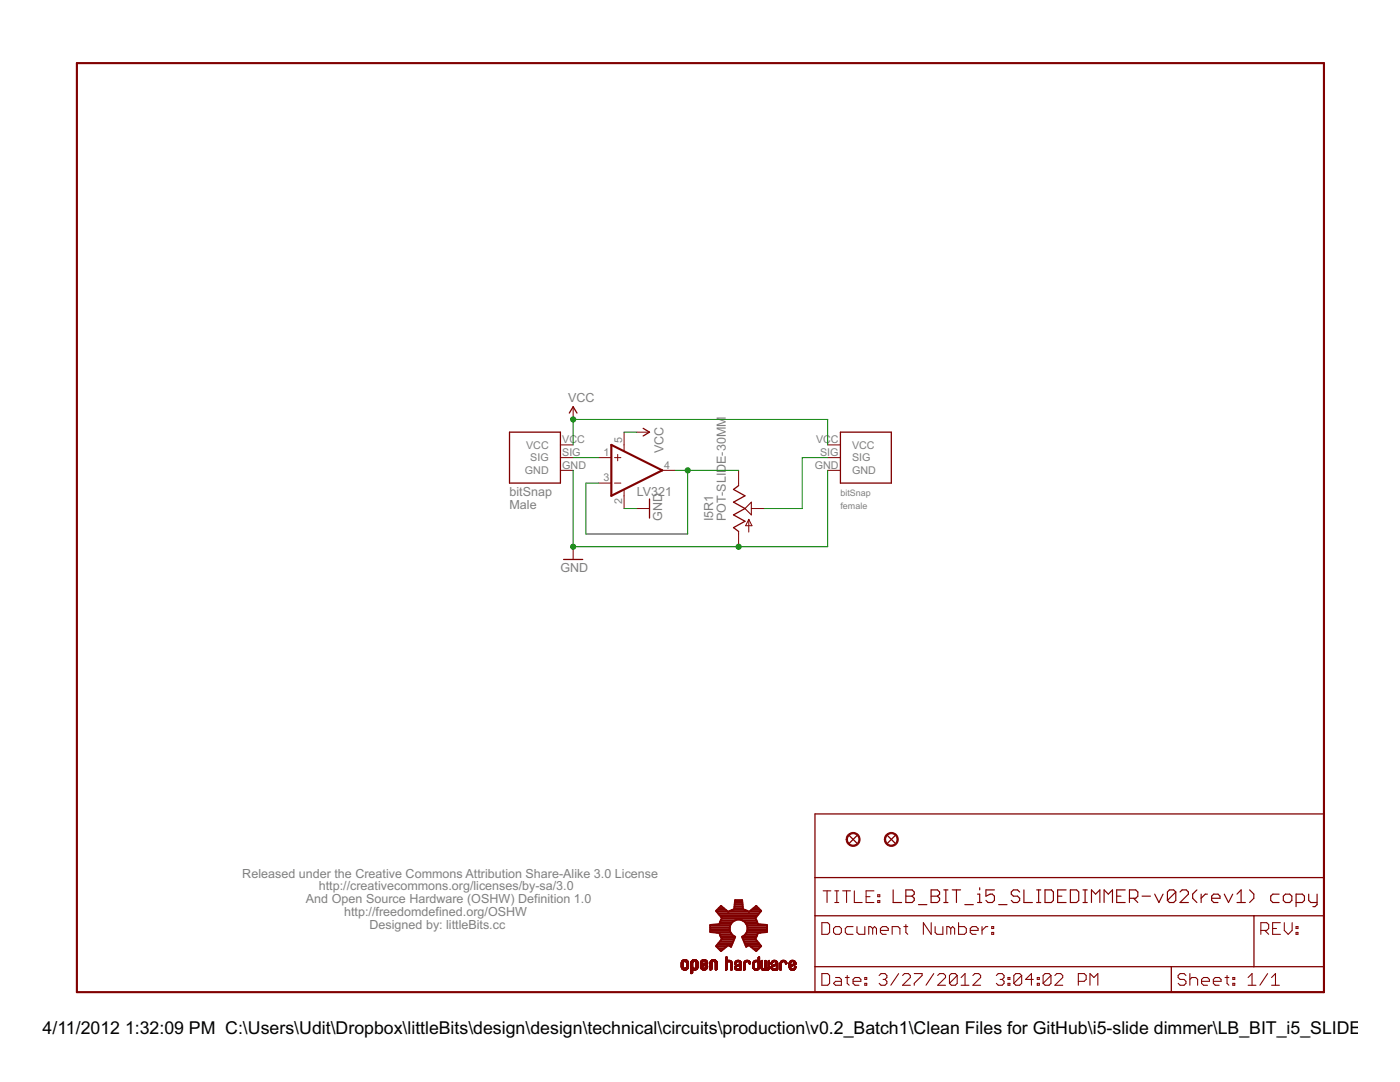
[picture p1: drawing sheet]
<svg xmlns="http://www.w3.org/2000/svg" width="279mm" height="216mm" viewBox="0 0 279 216" stroke-linecap="round" stroke-linejoin="round" font-family="sans-serif">
<g fill="none" stroke="#800000" stroke-width=".2">
<path d="M111.8 91.3h2.6M111.8 93.9h2.6M111.8 88.8h2.6M114.4 81.2v2.5M119.5 91.3h2.5M119.5 96.4h2.5M122.6 91.3h1.3M122.6 96.4h1.3M123.3 90.7v1.2M124.5 86.2v3.8M124.5 97.8v3.7M127.1 86.2h2.5"/>
<path d="M132.2 93.9h2.5M147.4 93.9v3M165.2 91.3h2.5M165.2 93.9h2.5M165.2 88.8h2.5M114.4 109.1v2.5M127.1 101.5h2.5M147.4 106v3.1M149.4 103.6v2.6M149.4 103.6l.7 1.3h-1.3zM149.9 101.5h2.6M136 193h.4"/>
<path d="M136 192.9l.4 .1M136 192.9h.3M136 192.8h.3M136 192.7h.3M136 192.6h.3M136 192.5h.3M136 192.4h.3M136 192.3h.3M136 192.2h.3M136 192.1h.3M136 192.1h.4M136 193.1h.5"/>
<path d="M136 192h.4M136 193.2h1.4M136 191.9h1.3M136 193.2h1.3M136 191.8h1.3M136.1 193.3h1.2M136.1 191.7h1.2M136.1 193.4h1.1M136.1 191.7h1.1M136.2 193.4h1M136.2 191.6h1M136.2 193.5h.9"/>
<path d="M136.2 191.6h.9M136.3 191.6h.8M136.3 193.5h.7M136.5 193.6h.4M136.5 191.5h.4M136.5 191.9l-.5 .1M136.5 191.9h-.5M136.8 191.9h.6M136.8 193.1h.6M136.9 192h.5M137 193h.4M137 192h.4"/>
<path d="M137 192.1h.4M137 192.9h.4M137 192.8h.4M137 192.7h.4M137 192.6h.4M137 192.5h.4M137 192.4h.4M137 192.3h.4M137 192.2h.4M137.4 193.1h-.5M137.4 193h-.4M137.9 194.2h.2"/>
<path d="M137.9 194.1h.3M137.9 194h.3M137.9 193.9h.3M137.9 193.8h.3M137.9 193.7h.3M137.9 193.6h.3M137.9 193.3h1.3M137.9 193.2h1.4M137.9 193.1h.5M137.9 193.1h.4M137.9 193h.4M137.9 192.9h.4"/>
<path d="M137.9 192.9h.3M137.9 192.8h.3M137.9 192.7h.3M137.9 192.6h.3M137.9 192.5h.3M137.9 192.4h.3M137.9 192.3h.3M137.9 192.2h.3M137.9 192.1h.4M137.9 194.3h.1M137.9 192h.4M137.9 191.9h1.4"/>
<path d="M137.9 191.8h1.3M138 191.7h1.2M138 191.7h1.1M138.1 191.6h1M138.2 191.6h.8M138.2 194.2h-.3M138.3 193.6h-.4M138.3 192h-.4M138.4 193.6h.4M138.4 191.5h.4M138.4 191.9l-.5 .1M138.5 191.9h-.6"/>
<path d="M138.7 191.9h.6M138.8 193.1h.5M138.8 191.9h.5M138.9 192h.4M138.9 193h.4M138.9 192.1h.4M138.9 193.5h-1M138.9 192.9h.4M138.9 192.8h.4M138.9 192.7h.4M138.9 192.6h.4M138.9 192.5h.4"/>
<path d="M138.9 192.4h.4M138.9 192.3h.4M138.9 192.2h.4M139 193.5h-1.1M139.1 193.4h-1.2M139.2 193.3h-1.3M139.2 193.2l-1.3 .1M139.3 193.1h-.5M139.3 193h-.4M139.8 193.1h.5M139.8 193h.4M139.8 192.9l.4 .1"/>
<path d="M139.8 192.4h.4M139.8 192.3h.3M139.8 192.2h.3M139.8 192.1h.4M139.8 192h.4M139.8 193.2h1.4M139.8 191.9h1.4M139.9 193.2h1.2M139.9 191.8h1.2M139.9 193.3h1.2M139.9 191.7h1.2M140 191.7h1.1"/>
<path d="M140 193.4h1M140 191.6h1M140.1 193.5h.8M140.1 191.6h.8M140.2 193.5h.6M140.2 192.2h-.4M140.2 192.9h-.4M140.3 192h-.5M140.3 193.6h.4M140.3 192.8h-.5M140.3 191.5h.4M140.3 191.9h-.5"/>
<path d="M140.4 191.9h-.6M140.4 192.3h.8M140.5 192.8h-.7M140.5 192.3h.7M140.5 192.7h-.7M140.6 192.3h.6M140.6 191.9h.6M140.7 192.7h-.9M140.7 193.1h.5M140.7 191.9h.5M140.7 192.2h.5M140.7 192h.5"/>
<path d="M140.8 192.6h-1M140.8 192h.4M140.8 193h.4M140.8 192.1h.4M140.9 192.9h.3M140.9 192.8h.3M140.9 192.6h-1.1M140.9 192.5l-1.1 .1M141 192.7h.2M141.1 192.7h.1M141.1 192.5h-1.3M141.2 192.4h-1.4"/>
<path d="M141.2 193.1h-.5M141.2 192.4h-.9M141.7 193.4h.4M141.7 193.3h.4M141.7 193.2h.4M141.7 193.1h.4M141.7 193h.4M141.7 192.9h.4M141.7 192.8h.4M141.7 192.7h.4M141.7 192.6h.4M141.7 192.5h.4"/>
<path d="M141.7 192.4h.4M141.7 192.3h.4M141.7 192.2h.4M141.7 192.1h.4M141.7 193.5h.2M141.7 193.6h.1M141.8 191.9h1.3M141.8 191.8h1.3M141.8 191.7h1.2M141.9 191.7h1.1M141.9 191.6h1M142 191.6h.8"/>
<path d="M142 193.5h-.3M142.1 193.4h-.4M142.1 192.1h-.4M142.1 192h-.4M142.2 192h-.5M142.2 191.5h.4M142.2 191.9l-.5 .1M142.3 191.9h-.6M142.5 191.9h.6M142.6 191.9l.5 .1M142.7 192h.4M142.7 192h.5"/>
<path d="M142.7 193.4h.5M142.7 193.3h.5M142.7 193.2h.5M142.7 193.1h.5M142.7 193h.5M142.7 192.9h.5M142.7 192.8h.5M142.7 192.7h.5M142.7 192.6h.5M142.7 192.5h.5M142.7 192.4h.5M142.7 192.3h.5"/>
<path d="M142.7 192.2h.5M142.7 192.1h.5M142.8 193.6h.1M143 193.5h-.2M143.1 193.5h-.4M144.8 193.4h.3M144.8 193.3h.3M144.8 193.2h.3M144.8 193.1h.3M144.8 193h.3M144.8 192.9h.3M144.8 192.8h.3"/>
<path d="M144.8 192.7h.3M144.8 192.6h.3M144.8 192.5h.3M144.8 192.4h.3M144.8 192.3h.3M144.8 192.2h.3M144.8 192.1h.3M144.8 192h.4M144.8 191.8h1.2M144.8 191.7h1.1M144.8 191.6h.3M144.8 191.5h.3"/>
<path d="M144.8 191.4h.3M144.8 191.3h.3M144.8 191.2h.3M144.8 191.1h.3M144.8 191h.3M144.9 190.9h.2M144.9 193.6h-.1M145.1 193.5h-.3M145.1 193.4h-.3M145.2 192.1h-.4M145.2 192h-.4M145.2 191.6h.5"/>
<path d="M145.4 191.9l-.6 .1M145.4 191.6h.1M145.6 191.9l.5 .1M145.7 192h.4M145.8 192h.3M145.8 192.1h.3M145.9 192.2h.3M145.9 193.5h.2M145.9 193.4h.3M145.9 193.3h.3M145.9 193.2h.3M145.9 193.1h.3"/>
<path d="M145.9 193h.3M145.9 192.9h.3M145.9 192.8h.3M145.9 192.7h.3M145.9 192.6h.3M145.9 192.5h.3M145.9 192.4h.3M145.9 192.3h.3M145.9 193.6h.1M146 193.6h-.1M146 191.9h-1.2M146.1 193.5h-.2"/>
<path d="M146.2 193.4h-.3M146.6 193.2l.4 .1M146.6 193.2h.4M146.6 193.1h.3M146.6 193h.3M146.6 192.2h.3M146.6 193.3h.9M146.6 193.3h.4M146.6 192h.4M146.7 193.4h.8M146.7 191.9h1.2M146.8 193.5h.7"/>
<path d="M146.8 191.9h1M146.8 192.4h-.2M146.8 191.8h1M146.9 192.3h-.3M146.9 191.7h.8M146.9 193h-.3M146.9 193.6h.6M146.9 192.1l-.3 .1M147 192.1h-.4M147 192.9l-.4 .1M147 192.6h1M147 193.6h.4"/>
<path d="M147 191.6h.6M147.1 192.6h.9M147.1 192h-.4M147.1 192.9h-.5M147.2 192.8h-.6M147.2 192.5h.8M147.2 193.6h.1M147.2 191.9l-.5 .1M147.3 191.6h.1M147.3 192.4h.7M147.3 192.8h-.6M147.4 191.9h.5"/>
<path d="M147.4 192.7h-.7M147.4 192.4h.6M147.5 192h.4M147.6 192.7h-.8M147.6 192h.3M147.6 192.3h.4M147.6 192.1h.4M147.7 192.7h.3M147.7 192.2h.3M147.7 192.1h.3M147.7 193.6h.1M147.7 193.5h.3"/>
<path d="M147.7 193.4h.3M147.7 193.3h.3M147.7 193.2h.3M147.7 193.1h.3M147.7 193h.3M147.7 192.9h.3M147.7 192.8h.3M148 193.5h-.3M148 192.6l-1.2 .1M148.4 193.4h.3M148.4 193.3h.3M148.4 193.2h.3"/>
<path d="M148.4 193.1h.3M148.4 193h.3M148.4 192.9h.3M148.4 192.8h.3M148.4 192.7h.3M148.4 192.6h.3M148.4 192.5h.3M148.4 192.4h.3M148.4 192.3h.3M148.4 192.2h.3M148.4 192.1h.3M148.5 193.6h.1"/>
<path d="M148.6 191.9h1M148.6 193.6h-.2M148.6 191.8h1M148.7 193.5h-.3M148.7 191.7h.8M148.7 192.2h-.3M148.8 192.1h-.4M148.8 192h-.3M148.8 191.6h.6M148.9 192h-.4M149 191.9l-.5 .1M149 191.6h.2"/>
<path d="M149.2 191.9h.5M149.4 192h.3M149.4 192h.4M149.4 192.1h.4M149.5 192.1h.3M149.5 192.2h.3M149.5 192.3h.3M149.5 192.4h.1M149.7 191.9h-1.2M149.7 192.3h-.2M149.8 192.2h-.3M150.2 192.9h.3"/>
<path d="M150.2 192.8h.3M150.2 192.7h.3M150.2 192.6h.3M150.2 192.5h.3M150.2 192.4h.3M150.2 192.3h.3M150.2 193.1h.4M150.2 193h.3M150.2 192.2h.3M150.3 193.2h.3M150.3 193.1h.3M150.3 192h.3"/>
<path d="M150.3 193.3h.4M150.3 193.2l.4 .1M150.3 193.3h1.2M150.4 193.4h1.1M150.4 191.8h1.2M150.4 193.4h1M150.5 193.5h.9M150.5 191.7h1.1M150.5 193.5h.8M150.5 192.2h-.3M150.6 192.1l-.3 .1M150.6 191.7h1"/>
<path d="M150.6 192.1h-.3M150.6 193.6h.6M150.7 191.6h.5M150.7 192h-.4M150.7 193.6h.4M150.8 191.9l-.5 .1M150.9 193.6h.1M150.9 191.6h.1M151 191.9h.6M151.2 193.3h.3M151.2 192h.4M151.2 192.1h.4"/>
<path d="M151.3 193.1h.3M151.3 192.1h.3M151.3 193h.3M151.3 192.9h.3M151.3 192.8h.3M151.3 192.7h.3M151.3 192.6h.3M151.3 192.5h.3M151.3 192.4h.3M151.3 192.3h.3M151.3 192.2h.3M151.3 191.6h.3"/>
<path d="M151.3 191.5h.3M151.3 191.4h.3M151.3 191.3h.3M151.3 191.2h.3M151.3 191.1h.3M151.3 191h.3M151.5 190.9h.1M151.5 193.3h-.4M151.6 193.2h-.4M151.6 191.9h-1.2M151.9 193.3h.4M151.9 193.2l.3 .1"/>
<path d="M151.9 193.2h.3M151.9 193.1h.3M151.9 193h.3M151.9 192.9h.3M151.9 192.8h.3M151.9 192.7h.3M151.9 192.6h.3M151.9 192.5h.3M151.9 192.4h.3M151.9 192.3h.3M151.9 192.2h.3M151.9 192.1h.3"/>
<path d="M151.9 192h.3M151.9 191.9h.3M151.9 191.8h.3M151.9 191.7h.3M151.9 193.3h1.7M152 193.4h1.5M152 193.5h1.5M152.1 193.5h1.3M152.1 191.6h.1M152.1 193.6h.5M152.2 193.6h.3M152.4 193.6h.1"/>
<path d="M152.5 193.3h.5M152.5 193.3h.4M152.5 193.2h.4M152.6 193.1h.3M152.6 193h.3M152.6 192.9h.3M152.6 192.8h.3M152.6 192.7h.3M152.6 192.6h.3M152.6 192.5h.3M152.6 192.4h.3M152.6 192.3h.3"/>
<path d="M152.6 192.2h.3M152.6 192.1h.3M152.6 192h.3M152.6 191.9h.3M152.6 191.8h.3M152.6 191.7h.3M152.7 191.7h.2M152.8 191.6h.1M152.8 193.6h.5M152.9 193.6h.3M153.2 193.3h.4M153.2 193.2h.4"/>
<path d="M153.3 193.1h.3M153.3 193h.3M153.3 192.9h.3M153.3 192.8h.3M153.3 192.7h.3M153.3 192.6h.3M153.3 192.5h.3M153.3 192.4h.3M153.3 192.3h.3M153.3 192.2h.3M153.3 192.1h.3M153.3 192h.3"/>
<path d="M153.3 191.9h.3M153.3 191.8h.3M153.3 191.7h.3M153.4 191.7h.2M153.5 191.6h.1M153.9 193.2l.3 .1M153.9 193.2h.3M153.9 193.1h.3M153.9 193h.3M153.9 192.2h.3M153.9 193.3h.4M153.9 192.1h.3"/>
<path d="M153.9 193.3h.8M153.9 193.4h.8M154 193.4h.7M154 192.7h.6M154 191.9h1.1M154 193.5h.8M154.1 192.4h-.2M154.1 191.8h1M154.1 193.5h.7M154.1 192.3h-.2M154.1 191.7h.9M154.2 192.2l-.3 .1"/>
<path d="M154.2 193.6h.5M154.2 191.7h.7M154.2 192.1h-.3M154.2 192.6h1M154.3 192.9l-.4 .1M154.3 192h-.4M154.3 193.6h.4M154.3 192.6h.9M154.3 191.6h.5M154.3 192.9h-.4M154.4 192.8h-.5M154.4 192.5h.8"/>
<path d="M154.4 191.9h-.5M154.5 191.6h.1M154.6 192.4h.6M154.6 192.8h-.7M154.6 191.9h.6M154.7 192.4h.5M154.8 192h.4M154.8 192.7h-.8M154.9 192.3h.3M154.9 192.1h.3M154.9 193.6h.2M154.9 193.4h.3"/>
<path d="M154.9 193.3h.3M154.9 193.2h.3M154.9 193.1h.3M154.9 193h.3M154.9 192.9h.3M154.9 192.8h.3M154.9 192.7h.3M154.9 192.2h.3M155 193.6h.1M155.2 193.5h-.3M155.2 192.6l-1.1 .1M155.7 193.4h.3"/>
<path d="M155.7 193.3h.3M155.7 193.2h.3M155.7 193.1h.3M155.7 193h.3M155.7 192.9h.3M155.7 192.8h.3M155.7 192.7h.3M155.7 192.6h.3M155.7 192.5h.3M155.7 192.4h.3M155.7 192.3h.3M155.7 192.2h.3"/>
<path d="M155.7 192.1h.3M155.7 193.6h.1M155.8 193.6h-.1M155.8 191.9h1.1M155.9 191.8h1M155.9 191.7h.9M155.9 193.5h-.2M156 193.5h-.3M156 192.2h-.3M156 191.7h.7M156.1 192h-.4M156.1 191.6h.5"/>
<path d="M156.3 191.9h-.5M156.3 191.6h.1M156.5 191.9l.5 .1M156.6 192h.4M156.7 192h.3M156.7 192.1h.3M156.7 192.2h.3M156.8 192.4h.1M156.9 191.9h-1.1M157 192.3h-.3M157.5 193.1h.3M157.5 193h.3"/>
<path d="M157.5 192.6h1.1M157.5 192.5l.3 .1M157.5 192.5h.3M157.5 192.4h.3M157.5 192.3h.3M157.5 192.2h.3M157.5 193.2h.4M157.5 192.1h.3M157.5 193.2l.4 .1M157.6 193.3h.4M157.6 193.3h1.1M157.6 191.9h1.1"/>
<path d="M157.6 193.4h1.1M157.7 193.4h.9M157.7 191.8h1M157.7 193.5h.9M157.7 191.7h.9M157.8 193.5h.8M157.8 191.7h.8M157.8 192.9l-.3 .1M157.9 193.6h.6M157.9 192h-.4M157.9 192.9h-.4M157.9 191.6h.5"/>
<path d="M158 193.6h.4M158 192.8h-.5M158.1 191.9l-.5 .1M158.1 191.6h.1M158.1 193.6h.1M158.1 192.4h.7M158.2 192.8h-.7M158.2 192.7h-.7M158.3 191.9h.5M158.4 193.3h.3M158.4 192.7h-.9M158.4 192.3h.5"/>
<path d="M158.4 192h.4M158.4 193.3h.4M158.5 193.2h.3M158.5 192.3h.4M158.5 192h.3M158.5 192.6l-1 .1M158.5 192.1h.3M158.5 193.1h.3M158.5 192.2h.3M158.6 193h.2M158.6 193h.3M158.6 192.9h.3"/>
<path d="M158.7 192.5l-.8 .1M158.7 192.8h.1M158.8 192.5h-.8M158.8 193.1h-.3M158.9 192.4h-.7"/>
</g>
<path d="M15.3 12.6h248.9v185.4h-248.9zM122 88.8l10.2 5.1-10.2 5z" fill="none" stroke="#800000" stroke-width=".42"/>
<g fill="none" stroke="#800000" stroke-width=".25">
<path d="M101.7 86.2h10.1v10.2h-10.1zM113.6 82.4l.8-1.2 .7 1.2M128.4 85.5l1.2 .7-1.2 .8M129.6 99.6v3.8M147.4 96.9l-1 .8 2.3 1.2-2.3 1.3 2.3 1.3-2.3 1.2 2.3 1.3-2.3 1.3 1 .7M167.7 86.2h10.2v10.2h-10.2zM112.5 111.6h3.8M162.6 162.4h101.6v35.6h-101.6zM162.6 175.1h101.6M169.5 166.7l1.5 1.6M171 166.7l-1.5 1.6M177.1 166.7l1.5 1.6"/>
<path d="M178.6 166.7l-1.5 1.6M162.6 182.7h101.6M162.6 192.9h101.6M233.8 192.9v5.1M250.3 182.7v10.2"/>
</g>
<g fill="none" stroke="#800000" stroke-width=".21">
<path d="M148.7 101.5l1.2-1.3v2.5zM164.3 177.8h1.5M165.1 177.8v2.3M166.6 177.8h.8M167 177.8v2.3M168.2 177.8h1.5M169 177.8v2.3M170.5 177.8v2.3h1.6M172.8 178.9h.8M174.4 177.8h-1.6v2.3h1.6M175.2 179.7h.4v.4h-.4zM175.2 178.5h.4v.4h-.4z"/>
<path d="M164 184.1h1.2l.4 .4v1.6l-.4 .3h-1.2zM164 194.3h1.2l.4 .3v1.6l-.4 .4h-1.2zM166.3 185.3l.5-.4h.7l.4 .4v.8l-.4 .3h-.7l-.5-.3zM166.6 180.1h.8M166.8 195.1h.7l.4 .3v1.2h-1.1l-.5-.4 .5-.4h1.1M168.7 195.1h.8M169.1 194.6v1.6l.4 .4M170.2 195.8h1.6v-.4l-.4-.3h-.8l-.4 .3v.8l.4 .4h.8M170.2 184.9h-1.1l-.4 .4v.8l.4 .3h1.1M171 184.9v1.2l.4 .3h1.2v-1.5M172.6 196.2h.4v.4h-.4zM172.6 195.1h.4v.3h-.4z"/>
<path d="M174.2 185.3l-.4-.4h-.4v1.5M174.2 185.3v1.1M174.2 185.3l.3-.4 .4 .4v1.1M175.5 194.6l.3-.3h.8l.4 .3v.5l-.4 .3M175.7 185.7h1.6v-.4l-.4-.4h-.8l-.4 .4v.8l.4 .3h.8M176.2 195.4h.4M176.6 195.4l.4 .4v.4l-.4 .4h-.8l-.3-.4M178.1 186.4v-1.5h1.1l.4 .4v1.1M179.3 194.3l-1.5 2.3M180.1 194.6l.4-.3h.8l.4 .3v.5l-1.6 1.5h1.6M180.4 184.9h.8M180.8 184.5v1.6l.4 .3"/>
<path d="M182.5 194.3h1.5v.3l-1.5 1.6v.4M185.8 184.1v2.3l-1.5-2.3v2.3M186.4 194.3l-1.6 2.3M186.6 184.9v1.2l.4 .3h1.2v-1.5M187.1 194.6l.4-.3h.8l.4 .3v.5l-1.6 1.5h1.6M189.7 185.3l-.3-.4h-.4v1.5M189.7 185.3v1.1M189.7 185.3l.4-.4 .4 .4v1.1M191 194.6v1.6l-.4 .4h-.7l-.4-.4M191 194.6l-.4-.3h-.7l-.4 .3v1.6M191 194.6l-1.5 1.6M191.3 184.1v2.3h1.2l.3-.3v-.8l-.3-.4h-1.2"/>
<path d="M191.8 196.6h1.6M191.8 195.1l.8-.8v2.3M193.6 185.7h1.6v-.4l-.4-.4h-.8l-.4 .4v.8l.4 .3h.8M194.2 194.6l.3-.3h.8l.4 .3v.5l-1.5 1.5h1.5M196 184.9v1.5M197.1 184.9h-.3l-.8 .8M197.9 186.1h.4v.3h-.4zM197.9 184.9h.4v.4h-.4zM198.8 194.6l.4-.3h.8l.4 .3v.5l-.4 .3M199.6 195.4h.4M200 195.4l.4 .4v.4l-.4 .4h-.8l-.4-.4M201.2 196.2h.3v.4h-.3z"/>
<path d="M201.2 195.1h.3v.3h-.3zM203.9 194.6v1.6l-.4 .4h-.8l-.4-.4M203.9 194.6l-.4-.3h-.8l-.4 .3v1.6M203.9 194.6l-1.6 1.6M206.2 195.4h-1.5l1.1-1.1v2.3M207 196.2h.4v.4h-.4zM207 195.1h.4v.3h-.4zM209.7 194.6v1.6l-.3 .4h-.8l-.4-.4M209.7 194.6l-.3-.3h-.8l-.4 .3v1.6M209.7 194.6l-1.5 1.6M210.5 194.6l.4-.3h.8l.4 .3v.5l-1.6 1.5h1.6M215.2 195.8h1.2l.4-.4v-.8l-.4-.3h-1.2v2.3"/>
<path d="M217.5 196.6v-2.3l.8 .8 .8-.8v2.3M236.7 194.6l-.4-.3h-.8l-.4 .3v.5l.4 .3h.8l.4 .4v.4l-.4 .4h-.8l-.4-.4M237.5 195.4l.3-.3h.8l.4 .3v1.2M237.5 194.3v2.3M239.8 195.8h1.6v-.4l-.4-.3h-.8l-.4 .3v.8l.4 .4h.8M242.1 195.8h1.6v-.4l-.4-.3h-.8l-.4 .3v.8l.4 .4h.8M244.5 195.1h.8M244.9 194.6v1.6l.4 .4M246 196.2h.4v.4h-.4zM246 195.1h.4v.3h-.4zM249.1 196.6h1.6M249.1 195.1l.8-.8v2.3"/>
<path d="M251.6 185.7h1.2l.4-.4v-.8l-.4-.4h-1.2v2.3M252.4 185.7l.8 .7M253 194.3l-1.6 2.3M253.8 196.6h1.5M253.8 195.1l.8-.8v2.3M254 185.3h.8M255.5 184.1h-1.5v2.3h1.5M256.3 184.1v1.6l.8 .7 .8-.7v-1.6M258.7 186.1h.3v.3h-.3zM258.7 184.9h.3v.4h-.3z"/>
</g>
<g fill="#800000" stroke="#800000" stroke-width=".2">
<path d="M169.2 166.5a1.4 1.4 0 0 1 2.3 .3 1.4 1.4 0 0 1-.9 2 1.4 1.4 0 0 1-1.7-1.3h.2a1.15 1.15 0 0 1 1.6-1.1 1.15 1.15 0 0 1 .3 1.9 1.15 1.15 0 0 1-1.8-.5l-.1-.3h-.2z" fill-rule="evenodd"/>
<path d="M176.9 166.5a1.4 1.4 0 0 1 2.2 .3 1.4 1.4 0 0 1-.8 2 1.4 1.4 0 0 1-1.8-1.3h.2a1.14 1.14 0 0 1 1.6-1.1 1.14 1.14 0 0 1 .3 1.9 1.14 1.14 0 0 1-1.8-.5l-.1-.3h-.2z" fill-rule="evenodd"/>
</g>
<g fill="none" stroke="#800000" stroke-width=".23">
<path d="M178.2 177.6v2.5h1.7M180.8 177.6h1.2l.5 .4v.4l-.5 .4 .5 .4v.5l-.5 .4h-1.2zM180.8 178.8h1.2M185.8 177.6h1.3l.4 .4v.4l-.4 .4 .4 .4v.5l-.4 .4h-1.3zM185.8 178.8h1.3M188.4 177.6h.8M188.8 177.6v2.5M190 177.6h1.7M190.9 177.6v2.5M195.1 178.4h.4v1.7M195.5 177.1v.5M198.5 177.6h-1.7v1.2l.8-.4h.4l.5 .4v.9l-.5 .4h-.8l-.4-.4"/>
<path d="M203.5 178l-.4-.4h-.9l-.4 .4v.4l.4 .4h.9l.4 .4v.5l-.4 .4h-.9l-.4-.4M204.3 177.6v2.5h1.7M206.9 177.6h.8M207.3 177.6v2.5M208.6 177.6h1.2l.4 .4v1.7l-.4 .4h-1.2zM211.1 178.8h.8M212.8 177.6h-1.7v2.5h1.7M213.6 177.6h1.3l.4 .4v1.7l-.4 .4h-1.3zM216.1 177.6h.9M216.6 177.6v2.5M222.9 178.8h.8M224.6 177.6h-1.7v2.5h1.7"/>
<path d="M225.4 179.2h1.3l.4-.4v-.8l-.4-.4h-1.3v2.5M226.2 179.2l.9 .9M227.9 178.8h1.7M230.4 178.4l.9 1.7 .8-1.7M234.7 178v1.7l-.5 .4h-.8l-.4-.4M234.7 178l-.5-.4h-.8l-.4 .4v1.7M234.7 178l-1.7 1.7M235.5 178l.4-.4h.8l.5 .4v.4l-1.7 1.7h1.7M238.9 177.6l-.9 .8v.8l.9 .9M239.7 178.4v1.7M241 178.4h-.5l-.8 .8M241.8 179.2h1.7v-.4l-.4-.4h-.9l-.4 .4v.9l.4 .4h.9"/>
<path d="M244.3 178.4l.9 1.7 .8-1.7M246.9 178.4l.8-.8v2.5M249.4 177.6l.8 .8v.8l-.8 .9M255.3 178.4h-1.3l-.4 .4v.9l.4 .4h1.3M256.1 178.8l.4-.4h.9l.4 .4v.9l-.4 .4h-.9l-.4-.4zM261.2 178.4v1.3l.4 .4h1.2M262.8 178.4v2.1l-.4 .4h-.4M183.3 180.5h1.7M188.4 180.1h.8M192.6 180.5h1.6M195.1 180.1h.8M199.3 180.5h1.7"/>
<path d="M206.9 180.1h.8M216.1 180.1h.9M217.8 180.1v-2.5l.9 .8 .8-.8v2.5M220.3 180.1v-2.5l.9 .8 .8-.8v2.5M246.9 180.1h1.6M258.7 180.1h1.2l.4-.4v-.9l-.4-.4h-1.2v2.5"/>
</g>
<g fill="none" stroke="#800000" stroke-width=".38">
<path d="M146.7 179.8h1.4M141.7 185.8h4M141.7 185.4h3.9M141.7 185.1h3.9M141.7 184.7h4M143 188.9h2M143 186.1h2.8M143 181.9h2.3M143.1 188.6h2.9M143.1 181.6h1.8M143.3 182.3h8.2M143.4 189.3h1.1"/>
<path d="M143.4 188.2h2.8M143.4 181.2h1M143.6 184.4h2.3M143.6 182.6h7.6M143.7 186.5h2.4M143.7 187.9h2.6M143.7 184l-.1 .4-1.9 .2v1.4l1.9 .2 .5 1.1-1.2 1.5 1 1 1.4-1.2 .6 .3M143.7 189.6h.4M143.7 184h2.5M143.8 186.8h2.7M143.8 180.9h.2M143.8 183.7h2.9"/>
<path d="M143.9 183h7M144 187.5h2.5M144 187.2h2.6M144 183.3h6.8M145.4 181.9h4M145.7 184.7a1.76 1.76 0 0 0 1 2.2l-.8 2M145.9 188.9h.1M146.1 181.6l.4-.2 .2-1.8h1.4l.2 1.8 1.2 .5 1.4-1.1 1 1-1.2 1.4 .4 .8M146.1 181.6l-.8 .3-1.4-1.1-1 1 1.2 1.4-.4 .8M146.1 181.6h2.6M146.5 181.2h1.8M146.6 180.9h1.6"/>
<path d="M146.6 180.5h1.6M146.7 180.2h1.5M146.7 183.6l-.5 .4-.5 .7M146.7 183.6l.9-.1 .5 .1 .5 .4M148.2 183.7h2.8M148.2 187.2h2.7M148.3 187.5h2.6M148.3 186.8h2.7M148.5 187.9h2.6M148.6 188.2h2.8M148.6 184l.5 .7M148.7 184h2.4"/>
<path d="M148.7 186.5h2.5M148.8 188.6h2.9M148.9 188.9h.1M148.9 184.4h2.3M149 186.1h2.8M149.1 184.7a1.79 1.79 0 0 1-1 2.2l.8 2M149.1 184.7h4M149.1 185.8h4M149.2 185.4h3.9M149.2 185.1h3.9M149.5 181.9h2.3M149.8 188.9h2"/>
<path d="M150 181.6h1.7M150.3 189.3h1.2M150.4 181.2h1M150.7 189.6h.4M150.8 180.9h.2M151.1 184l.1 .4 1.9 .2v1.4l-1.9 .2-.5 1.1 1.2 1.5-1 1-1.4-1.2-.6 .3"/>
</g>
<path d="M114.4 91.3h5.1M114.4 93.9v15.2h50.8v-15.2M114.4 88.8v-5.1h50.8v5.1M124.5 86.2h2.6M134.7 93.9h12.7M137.2 93.9v12.7h-20.3v-10.2h2.6M165.2 91.3h-5.1v10.2h-7.6M124.5 101.5h2.6" fill="none" stroke="#008000" stroke-width=".2"/>
<g fill="#008000" stroke="#008000" stroke-width=".2">
<circle cx="137.2" cy="93.9" r=".51"/>
<circle cx="147.4" cy="109.1" r=".51"/>
<circle cx="114.4" cy="109.1" r=".51"/>
<circle cx="114.4" cy="83.7" r=".51"/>
</g>
<g font-size="4">
<text x="8.5" y="206.4">4/11/2012</text>
<text x="25" y="206.4">1:32:09 PM C:\Users\Udit\Dropbox\littleBits\design\design\technical\circuits\production\v0.2_Batch1\Clean Files for GitHub\i5-slide dimmer\LB_BIT_i5_SLIDEDIMM</text>
</g>
<g font-size="2.8" fill="#808080">
<text x="113.4" y="80.1">VCC</text>
<text x="132.4" y="90.5" transform="rotate(-90 132.4 90.5)">VCC</text>
<text x="101.7" y="98.9">bitSnap</text>
<text x="101.7" y="101.5">Male</text>
<text x="127.1" y="98.9">LV321</text>
<text x="132.2" y="104" transform="rotate(-90 132.2 104)">GND</text>
<text x="142.3" y="104" transform="rotate(-90 142.3 104)">I5R1</text>
<text x="144.9" y="104" transform="rotate(-90 144.9 104)">POT-SLIDE-30MM</text>
<text x="111.9" y="114.2">GND</text>
<text x="48.4" y="175.1">Released under the Creative Commons Attribution Share-Alike 3.0 License</text>
<text x="63.6" y="177.7">http://creativecommons.org/licenses/by-sa/3.0</text>
<text x="61.1" y="180.2">And Open Source Hardware (OSHW) Definition 1.0</text>
<text x="68.7" y="182.7">http://freedomdefined.org/OSHW</text>
<text x="73.8" y="185.3">Designed by: littleBits.cc</text>
</g>
<g font-size="2.4" fill="#808080">
<text x="105" y="89.5">VCC</text>
<text x="112.2" y="88.4">VCC</text>
<text x="124.2" y="88.4" transform="rotate(-90 124.2 88.4)">5</text>
<text x="162.9" y="88.4">VC</text>
<text x="165.8" y="88.4">C</text>
<text x="170.1" y="89.5">VCC</text>
<text x="104.8" y="94.6">GND</text>
<text x="105.8" y="92.1">SIG</text>
<text x="112.2" y="91">SIG</text>
<text x="112.2" y="93.5">GND</text>
<text x="120.5" y="91">1</text>
<text x="132.5" y="93.5">4</text>
<text x="162.6" y="93.5">GND</text>
<text x="163.7" y="91">SIG</text>
<text x="170.1" y="92.1">SIG</text>
<text x="170.1" y="94.6">GND</text>
<text x="120.5" y="96">3</text>
<text x="124.2" y="100.5" transform="rotate(-90 124.2 100.5)">2</text>
</g>
<g font-size="2" fill="#808080">
<text x="167.7" y="98.9">bitSnap</text>
<text x="167.7" y="101.5">female</text>
</g>
</svg>
